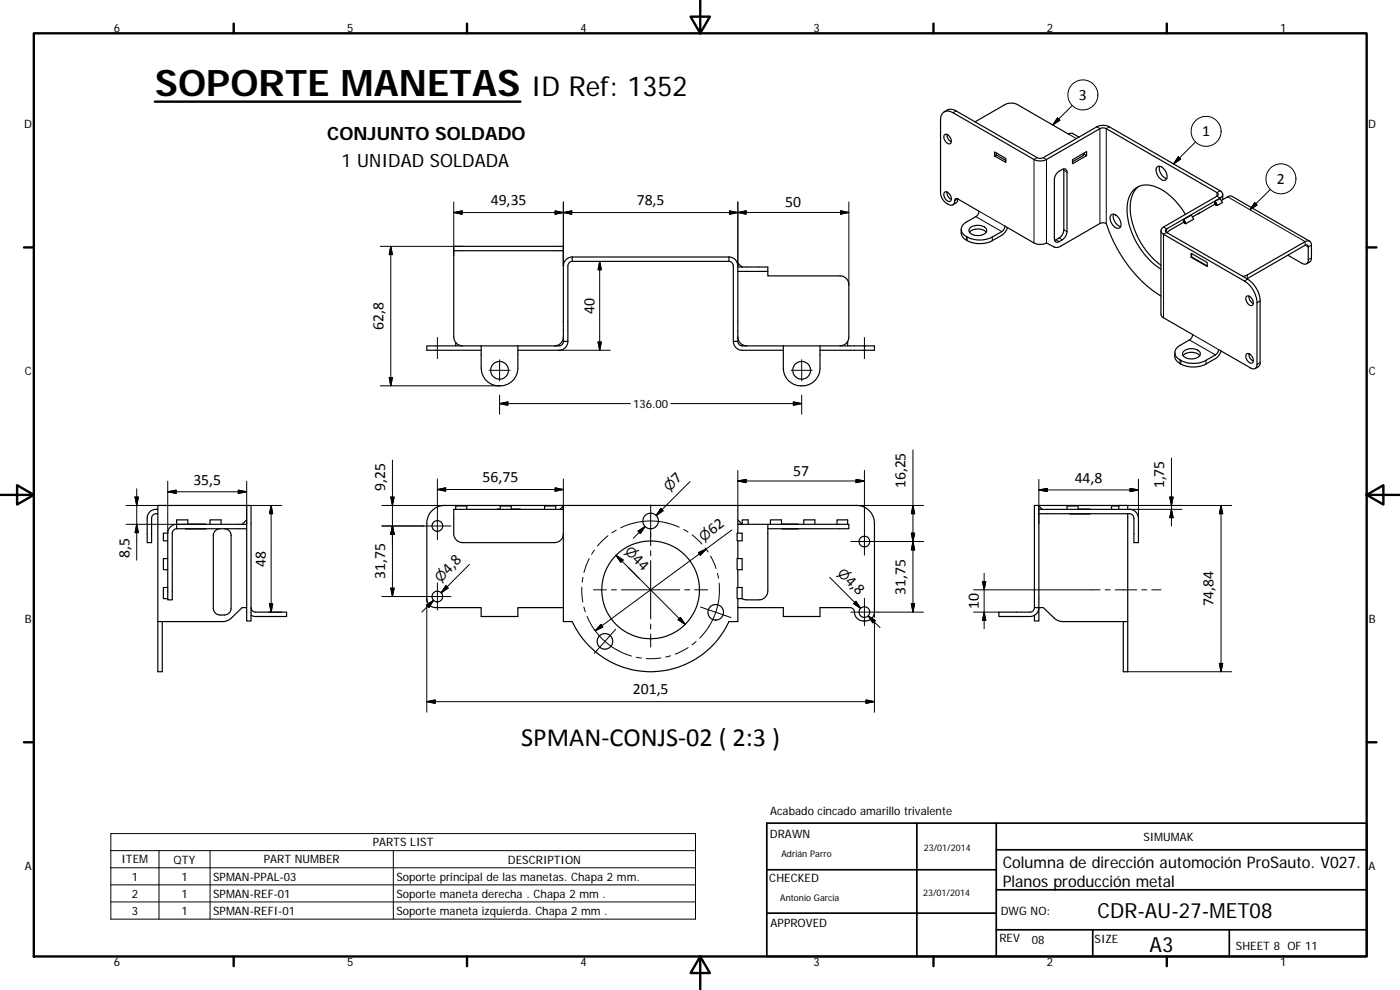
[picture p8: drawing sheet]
<svg xmlns="http://www.w3.org/2000/svg" width="420mm" height="297mm" viewBox="0 0 420 297" stroke-linecap="round" stroke-linejoin="round" font-family="sans-serif">
<g fill="none" stroke="#000" stroke-width=".36">
<path d="M283.3 33.6l1-.6a2.66 2.66 0 0 1 2.7 .3l24.2 14a2.02 2.02 0 0 0 1.9 0l16.1-9.2a4.2 4.2 0 0 1 3.7 0l33.3 19.2a1.13 1.13 0 0 1 .8 1 1.13 1.13 0 0 1-.8 1.1l-16.1 9.3a.56 .56 0 0 0-.4 .5 .56 .56 0 0 0 .4 .5l24.3 14.1a8.4 8.4 0 0 1 3.8 6.5v18.8l-.4 .8-1.1 .7M292.6 36.6l9-5.2a4.2 4.2 0 0 1 3.8 0l15.3 8.8 1.1-.2 2 1.1M283.5 40.4a1.68 1.68 0 0 1 2 1.9 .77 .77 0 0 1-.5 .9 .77 .77 0 0 1-.9-.4 1.96 1.96 0 0 1-.6-2.4zM283.5 57.7a1.81 1.81 0 0 1 1.9 2.3 .98 .98 0 0 1-1 .4 .98 .98 0 0 1-.7-.8 1.73 1.73 0 0 1-.2-1.9zM284.2 57.6a2.5 2.5 0 0 0 1.3 2.3M284.2 40.3a2.44 2.44 0 0 0 1.3 2.3M287.5 59.7l6.3 3.7a1.97 1.97 0 0 1-.9 1.6l-2.9 1.6a2.36 2.36 0 0 0-1.5 2.4 2.36 2.36 0 0 0 1.8 2.1 8.4 8.4 0 0 0 7.5 0l3-1.7 .5-.6 .3-1 8.7 5.1a4.3 4.3 0 0 0 3.8 0l2.5 1.3h1.1l12.4-7.1a2.06 2.06 0 0 1 1.9 0 40.4 40.4 0 0 0 16.4 21.7M287.5 59.7a.65 .65 0 0 0-.9 0 .65 .65 0 0 0-.1 .8 1.12 1.12 0 0 1-.7 1 1.12 1.12 0 0 1-1.2-.2 4.1 4.1 0 0 1-2.3-3.5v-21.8a2.29 2.29 0 0 1 1-2.4 2.29 2.29 0 0 1 2.7 .2l24.3 14.1a4.3 4.3 0 0 0 3.8 0l16-9.3a2.06 2.06 0 0 1 1.9 0l33.2 19.2a.57 .57 0 0 1 .4 .5 .57 .57 0 0 1-.4 .6l-16 9.2a1.16 1.16 0 0 0-.8 1.1 1.16 1.16 0 0 0 .8 1.1l24.3 14a8.3 8.3 0 0 1 3.7 6.5v18.5a1.14 1.14 0 0 1-.5 1.3 1.14 1.14 0 0 1-1.3-.2l-9.7-5.5-.3 .9-.5 .6-3 1.7a7.6 7.6 0 0 1-9-1.2 2.26 2.26 0 0 1 1.2-3.3l2.9-1.6a1.97 1.97 0 0 0 .9-1.6l-8.7-5-.8-.9v-25.3M287.5 59.7l-.3 .9-1.2 .8M299 45.9v.6M299 46.5l2.9 1.7M299 46.5l-.5 .3 3.4 1.9v-1.2l-3.4-1.9v1.2"/>
<path d="M317.4 51.8l1.4-1a.86 .86 0 0 1 1-.1 .86 .86 0 0 1 .4 1v17.8a3.1 3.1 0 0 1-1.4 2.4l-1 .6a.88 .88 0 0 1-1 .1 .88 .88 0 0 1-.4-.9v-17.9l.4-1.2zM319.2 50.7l.1 18.3a3 3 0 0 1-1.5 2.4l-1.3 .7M325.2 46v.6l-3.3 1.9M325.2 46.1l.9 .6v-1.2l-4.2 2.4v1.2l4.2-2.4M341.7 55.9a9 9 0 0 0-2.4 8.6 23.6 23.6 0 0 0 9.1 15.1M347.2 50.1a1.62 1.62 0 0 1 2.4 1 1.92 1.92 0 0 1-.1 3 2.96 2.96 0 0 1-2.3-4zM348 49.9a3.3 3.3 0 0 0 2.1 3.7M367 58.3v1.6M136.2 73.9h32.9v1.3h-32.9zM136.2 75.2v25.9a2.73 2.73 0 0 0 2.6 2.7M169.1 75.2v27.2M171.7 78.4h45.9a1.84 1.84 0 0 1 2.4 .9l.1 23.1"/>
<path d="M171.7 77.1v1.3a1.37 1.37 0 0 0-1.3 1.4v22.6M171.7 77.1h47.1M171.7 77.1a2.73 2.73 0 0 0-2.6 2.7M218.8 77.1a2.66 2.66 0 0 1 2.6 2.7v22.6M218.8 77.1v1.3M221.2 78.8l1.5 1.3M290.9 69.7a3.7 3.7 0 0 1 5.1 0M291.2 68.3a3.5 3.5 0 0 1 4.9 .6 2.13 2.13 0 0 1-2.7 1.8 2.18 2.18 0 0 1-2.6-1.7zM302.4 68.3a4.2 4.2 0 0 1-1.7 2.3l-2.9 1.6a7.6 7.6 0 0 1-8.9-1.1l-.4-.9v-1.4M333.4 64.5a2.02 2.02 0 0 1 2.7 1.6 1.46 1.46 0 0 1-.7 2.4 3.1 3.1 0 0 1-2-4zM334.2 64.3a3.3 3.3 0 0 0 2.1 3.7M355.2 65.9l.7 1.2"/>
<path d="M355.2 66.7l.7 .4M355.2 66.7l-4.4 2.5-.5 .7M355.2 65.9l2.4-1.4 .6 1.3-2.3 1.3M355.2 65.9v.8M355.8 64.3a17.1 17.1 0 0 0-11.1-8.8 5.7 5.7 0 0 0-6.3 5.5 22.2 22.2 0 0 0 8.7 18.9l1.3 .9M357.6 77.1l4.7 2.7M357.6 76.1v1M357.6 77.1l-.1 .1 4.8 2.7v-1.1l-4.8-2.8v1.2M359.5 64.2h.1M360 63.9l-2.1 1.2M364.6 60.5l1.6-.9 .7 1.2-1.6 .9M364.6 60.5v.8"/>
<path d="M364.6 61.3l-5 2.9M364.6 60.5l.7 1.2M364.6 61.3l.7 .4M366.5 60.2l2.2-1.3h1.1l23.2 13.5M386.5 76.6l4.2 2.4a1.15 1.15 0 0 0 1.4 .1 1.15 1.15 0 0 0 .5-1.2v-3.8a.57 .57 0 0 0-.2-.6 .57 .57 0 0 0-.7 .1l-17.5 10.1M392.1 79.1l1.1-.6 .3-.6 .1-4.3a1.14 1.14 0 0 0-.6-1.2 1.14 1.14 0 0 0-1.3 .1l-17.7 10.2-1 .2M221.4 80.1h1.3M222.7 80.1h7.7v1.3h-9M230.4 81.4v1.4h21.7a2.66 2.66 0 0 1 2.7 2.6v15.7a2.69 2.69 0 0 1-2.7 2.7M374.1 88.9a1.68 1.68 0 0 1 2 1.9 .77 .77 0 0 1-.5 .9 .77 .77 0 0 1-.9-.4 1.96 1.96 0 0 1-.6-2.4zM374.8 88.8a2.4 2.4 0 0 0 1.3 2.3M136.8 102.8v1"/>
<path d="M155.4 103.8v6.6a5.5 5.5 0 0 1-5.5 5.4 5.5 5.5 0 0 1-5.5-5.4v-6.6M166.8 103.8h.1M169.1 101.1a2.65 2.65 0 0 1-2.7 2.7M169.1 102.4a1.34 1.34 0 0 1-1.3 1.4h-39.7v1.3h16.3M169.1 102.4h1.3M170.4 102.4a2.66 2.66 0 0 1-2.6 2.7h-12.4M221.4 101.1a2.65 2.65 0 0 0 2.7 2.7M221.4 102.4a1.34 1.34 0 0 0 1.3 1.4M221.4 102.4h-1.3a2.66 2.66 0 0 0 2.6 2.7h12.4M222.7 103.4v.4M222.7 103.8h39.7v1.3h-16.3M246.1 103.8v6.6a5.5 5.5 0 0 1-5.5 5.4 5.5 5.5 0 0 1-5.5-5.4v-6.6"/>
<path d="M254.4 102.4v1.4M355.1 106.7a3.7 3.7 0 0 1 5 0M355.3 105.3a3.6 3.6 0 0 1 4.9 .6 2.12 2.12 0 0 1-2.7 1.8 2.21 2.21 0 0 1-2.6-1.7zM366.5 105.3a4 4 0 0 1-1.7 2.3l-2.9 1.6a7.6 7.6 0 0 1-9.1-1.4l-.2-2M374.1 106.2a1.81 1.81 0 0 1 2 2.4 .98 .98 0 0 1-1 .3 .98 .98 0 0 1-.8-.8 1.63 1.63 0 0 1-.2-1.9zM374.8 106.1a2.34 2.34 0 0 0 1.3 2.3M47.4 152.8a2.7 2.7 0 0 0-3.2 2.7v7.3h1.3v-7.3a1.47 1.47 0 0 1 1.9-1.4M50.3 160h-1.3v2.3h1.3M53 158.6a1.34 1.34 0 0 0-1.3 1.4v20h-1.4v-20M53 158.6h2.7M56.4 157.3v-1.3h-3.4v1.3a2.65 2.65 0 0 0-2.7 2.7M56.4 157.2l5.3 .1"/>
<path d="M61.7 158.6h-6M63 157.3v-1.3h3.3v1.3M66 158.6a2.04 2.04 0 0 0-2 2.1v21.8a2.04 2.04 0 0 0 2 2h1.3a2.04 2.04 0 0 0 2.1-2v-21.8a1.97 1.97 0 0 0-2.1-2.1M72.7 157.3h1.3M72.7 157.3h-19.7v1.3M74 151.7h-26.6v34.8M74 151.7h1.3v34.6h-1.3zM74 158.6h-18.3M74 156l-1.3 1.3M136.8 152.8v-1h3.3v1M150.1 152.8v-1h3.3v1M150.1 152.7l-.9 .1"/>
<path d="M153.4 152.7l2.7 .1M163.4 152.8v-1h3.4v1M169.1 151.7h-35.7a5.4 5.4 0 0 0-5.3 5.3v22.6a2.66 2.66 0 0 0 2.7 2.7h13.6v2.7h11v-2.7h13.7M221.2 160h1.5v2.3h-1.5zM221.4 151.7h35.7a5.4 5.4 0 0 1 5.3 5.3v26.7a3.1 3.1 0 0 1-3.3 2.6 3.1 3.1 0 0 1-2.8-3.2l-.5-.6-.7-.2h-9v2.7h-11v-2.7h-13.7M221.4 157.3h33.4v1.3h-24.4M221.4 156l1.3 1.3v-1.3h1.8v1.3M221.4 151.7v8.3M221.4 151.7h-52.3v1.1v-1l-1 1M230.4 157.3v20a2.7 2.7 0 0 1-2.6 2.7h-4.1l-1-.4M231.2 157.3v-1.3h3.3v1.3M234.7 158.6h4.8"/>
<path d="M234.7 157.3h4.8M241.2 157.3v-1.3h3.3v1.3M251.2 157.3v-1.3h3.2v1.3M310.4 151.7h1.4v30.6h-1.4zM311.8 151.7h26.6v1.1M311.8 152.8h1M311.8 151.8l1 1M312.8 152.8h26.2a2.69 2.69 0 0 1 2.7 2.7v7.3h-1.4v-7.3a1.37 1.37 0 0 0-1.3-1.4h-27.2M320.2 152.8v-1h3.4v1M321.1 154.1h6M323.6 152.7l3.5 .1M333.6 152.8v-1h2.2v1"/>
<path d="M338.4 154.1v32.4M50.3 176.3h-1.3v3.3h1.3M50.3 167.6h-1.3v3.3h1.3M169.1 160.1a2.65 2.65 0 0 1-2.7 2.7h-27.6a2.65 2.65 0 0 1-2.6-2.7v-7.3h32.9v33.7h2.6a25.9 25.9 0 0 0 23.6 15.1 25.9 25.9 0 0 0 23.5-15.1h2.6v-6.9M221.2 176.3h1.5v3.3h-1.5zM221.2 167.6h1.5v3.3h-1.5zM221.4 162.3v5.3M221.4 170.9v5.4M47.4 186.5v15h1.3v-15M74 182.3h-1.3l-3.5 3.4-1.6 .7-20.2 .1M75.3 182.3a1.37 1.37 0 0 0 1.4 1.4h9.3v1.3h-9.3l-1.4-.4M311.8 182.3h1.3l3.5 3.4 1.6 .7 20.2 .1"/>
<path d="M311.8 182.3a2.66 2.66 0 0 1-2.7 2.7h-9.3v-1.3h9.3a1.34 1.34 0 0 0 1.3-1.4M311.8 182.3v4h-1.4v-1.7M337.1 186.5v15h1.3v-15"/>
<circle cx="149.9" cy="111.1" r="2.67"/>
<circle cx="240.6" cy="111.1" r="2.67"/>
<circle cx="131.3" cy="157.8" r="1.61"/>
<circle cx="195.3" cy="156.3" r="2.33"/>
<circle cx="131.3" cy="179" r="1.61"/>
<circle cx="195.3" cy="177" r="14.7"/>
<circle cx="259.4" cy="162.5" r="1.6"/>
<circle cx="181.5" cy="192.5" r="2.33"/>
<circle cx="214.8" cy="183.7" r="2.33"/>
<circle cx="259.4" cy="183.6" r="1.6"/>
</g>
<g fill="none" stroke="#000" stroke-width=".3">
<path d="M287 33.3l-1 .5M317.4 35.4l.7 .7-2.2 1.4zM321.8 31.6l-5.9 5.9M329.2 38.1l.9 .5v28.5M332.9 38.1l-.9 .5v28.5M287.5 59.7l-1 .5M311.2 47.3l-.9 .6v25M313.1 47.3l1 .6v25M319.3 51.1l.9 .6M320.7 40.2l2.3 1.4M353.6 47l.7 .8-2.1 1.4zM358.8 42.6l-6.6 6.6"/>
<path d="M366.2 57.3l-1 .5v1.1l1 .7M368.4 59.1l23.3 13.4v1.1l.9 .5 1-.5M381.3 56.8l-6.2 6.1M114.1 73.9h24.7M117.3 73.9v41.9M117.3 73.9l.5 2.5h-1zM136.2 63.8l2.5-.5v1zM136.2 60.6v16M166.6 63.3l2.5 .5-2.5 .5zM169.1 60.6v19.2M169.1 63.8l2.5-.5v1zM180 78.4v26.7"/>
<path d="M180 78.4l.5 2.5h-1zM218.9 63.3l2.5 .5-2.5 .5zM221.4 60.6v19.2M221.4 63.8l2.5-.6v1.1zM252.3 63.2l2.5 .6-2.5 .5zM254.8 60.6v24.8M254.8 63.8h-118.6M290 71v1.1M290.3 71.1v1.1M292.9 65l7.8 4.5M293.8 63.4l7.8 4.4M297.8 71.1v1.1"/>
<path d="M316.9 71.9l.9 .6M317.8 71.4l1 .5M319.3 69l.9 .5M349.2 68.1l.9 .6v1l-.9 .6v25.1M355.2 65.9l.7 1.2-.7-.4zM364.6 60.5l.7 1.2-.7-.4zM376.6 60.8l.7 .7-2.2 1.4zM393.6 77.4l-1 .5M374.3 82.5v1.1M374.4 83.8l-.9 .5M378.2 90.3l-1 .5M114.1 115.8h35.7"/>
<path d="M116.8 113.3h1l-.5 2.5zM131.3 101.3v6.3M146.8 111.1h6.3M149.9 107.9v6.4M149.9 118.5v5.8M150 115.8h.1M167.8 105.1h15.3M179.5 102.6h1l-.5 2.5zM237.4 111.1h6.4M240.6 107.9v6.4M240.6 118.5v5.8M259.4 101.3v6.3"/>
<path d="M354.1 108v1.1M354.4 108.1v1.1M357 102l7.8 4.5M357.9 100.4l7.8 4.5M361.9 108.1v1.1M378.2 108.8l-1 .5M117.8 138v41M149.9 121.1l2.5-.5v1zM149.9 121.1h39.3M201.4 121.1h39.2M238.1 120.6l2.5 .5-2.5 .5zM274 135v48.7"/>
<path d="M351.6 137.4v20.4M37.9 151.7h12.1M37.9 157.3h17.8M40.5 149.1h1l-.5 2.6zM41 146.7v21.4M41 157.3l.5 2.5h-1zM50.3 147.6h23.7M50.3 147.6l2.6-.5v1zM50.3 144.4v15.6M71.5 147.1l2.5 .5-2.5 .5zM74 144.4v12.6M75.3 151.7h9.2"/>
<path d="M81.4 151.7v32M81.4 151.7l.4 2.4h-.9zM114.6 151.7h18.8M117.3 149.1h1l-.5 2.6zM117.8 157.8l.5 2.5h-1zM131.3 143.7v18.2M131.3 146.9l2.4-.5v1zM131.3 146.9h37.8M135.3 157.8h-20.7M166.6 146.4l2.5 .5-2.5 .5zM169.1 143.7v8M184.9 159.1l-1.2 .8"/>
<path d="M191.5 159.4l2.1-1.5-1.4 2.2zM193.6 157.9l-3.5 3.6M195.3 151.5v12.2M198.3 152.5l.7 .7-2.1 1.5zM203.8 158.2a20.5 20.5 0 0 0-17.5 .2M205.2 158.9l1.3 .7M207.1 144.5l-10.2 10.2 1.8-1.8M219.6 159l-41 30.3M221.4 141.1v10.6M221.4 144.3l2.5-.5v1zM221.4 144.3h38M256.9 143.8l2.5 .5-2.5 .5z"/>
<path d="M257.1 151.7h20.1M259.4 141.1v25.5M273.5 160h1l-.5 2.5zM274 151.7l.5 2.4h-1zM311.8 143.8v13.2M311.8 147l2.5-.5v1zM311.8 147h29.9M335.8 151.7h33.8M339 152.8h15.7M339.1 146.5l2.6 .5-2.6 .5zM341.7 143.8v11.7M351.1 149.1h1l-.5 2.6z"/>
<path d="M351.6 152.8l.5 2.5h-1zM366.4 151.7l.6 2.4h-1.1zM366.4 151.7v49.8M117.3 176.5h1l-.5 2.5zM128.1 179.6v1.1M131.3 174.9v8.2M133.8 175.7l.7 .7-2.1 1.4zM135.3 179h-20.7M140.9 169.4l-8.5 8.4 1.7-1.7M174.6 176.2l.3 4.4M175 173.2l-.3 1.5M176.8 167.6l-1.6 4.2"/>
<path d="M178.1 177h3.9M178.4 165l-.8 1.3M182.5 160.7l-3.2 3.2M183.5 177h1.5M184.9 166.6l20.7 20.7M184.9 166.6l2.1 1.4-.7 .7zM186.5 177h17.5M188.5 170.2l3.4 3.5M195.3 165.2v1.6M195.3 168.2v17.5M205.5 177h1.5M207.7 160.5l3 2.7"/>
<path d="M208.5 177h3.9M209.6 165.8l2.3-1.1-1.7 1.9zM211.6 164.4l.9 1.2M213.3 166.9l1.6 3.7M215.3 172l.3 1.5M215.8 175a20.8 20.8 0 0 1-1 8.7M249 173.2l9.3 9.3-1.8-1.8M255.3 162.5h21.9M259.4 179.5v8.2M274 162.5l.5 2.5h-1zM294.9 174.5h1l-.6 2.5zM295.3 172v16.6"/>
<path d="M330.2 177h-38M331.7 177h1.5M334.7 177h6.5M342.6 177h1.6M345.7 177h2.8M80.7 183.7h3.8M80.9 181.1h.9l-.4 2.6zM128 181.5l2.1-1.4-1.4 2.1zM128.1 181.5v32.2M130.1 180.1l-3.5 3.6M175.2 182.1l.5 1.5M176.2 185a20.2 20.2 0 0 0 5.4 7.4"/>
<path d="M180.3 187.3l.6 .9-2.3 1.1zM181.6 192.4l-3.3 3.6M181.6 192.4a20.2 20.2 0 0 0 7.9 4.4M184.8 188.8l-3.2 3.6M191 197.2l1.5 .2M195.3 187.2v1.5M195.3 190.2v3.9M198.3 197.4l-4.4 .2M201.2 196.8l-1.4 .3M204.2 185.2l1.4 2.1-2.1-1.4zM206.5 194.3l-3.8 2M208.9 192.5l-1.2 .9"/>
<path d="M210.2 182.1l4.6 1.6M214.8 183.7l4.6 1.6M214.8 183.7a20.7 20.7 0 0 1-4.8 7.8M255.3 183.7h21.9M256.2 181.1l.7-.7 1.4 2.1zM260.6 184.8l2.1 1.4-.7 .7zM260.6 184.8l3.5 3.5M262.4 183.8v1.4M262.4 186.3v27.4M273.5 181.1h1l-.5 2.6zM292.2 183.7h7.6M295.3 183.7l.6 2.4h-1z"/>
<path d="M365.9 199.1h1.1l-.6 2.4zM128.1 210.5l2.5-.5v1zM128.1 210.5h134.3M259.9 210l2.5 .5-2.5 .5zM338.4 201.5h31.2M33.3 250.1h175.4v25.7h-175.4zM33.3 255.2h175.4M47.7 255.2v20.6M63 255.2v20.6M118 255.2v20.6M33.3 260.4h175.4M33.3 265.5h175.4"/>
<path d="M33.3 270.6h175.4"/>
<circle cx="325" cy="28.5" r="4.5"/>
<circle cx="362" cy="39.4" r="4.5"/>
<circle cx="384.4" cy="53.7" r="4.5"/>
</g>
<g fill="#000" stroke="#000" stroke-width=".3">
<path d="M317.4 35.4l.7 .7-2.2 1.4zM353.6 47l.7 .8-2.1 1.4zM117.3 73.9l.5 2.5h-1zM136.2 63.8l2.5-.5v1zM166.6 63.3l2.5 .5-2.5 .5zM169.1 63.8l2.5-.5v1zM218.9 63.3l2.5 .5-2.5 .5zM221.4 63.8l2.5-.6v1.1zM252.3 63.2l2.5 .6-2.5 .5zM355.2 65.9l.7 1.2-.7-.4zM364.6 60.5l.7 1.2-.7-.4zM376.6 60.8l.7 .7-2.2 1.4z"/>
<path d="M180 78.4l.5 2.5h-1zM116.8 113.3h1l-.5 2.5zM179.5 102.6h1l-.5 2.5zM149.9 121.1l2.5-.5v1zM238.1 120.6l2.5 .5-2.5 .5zM40.5 149.1h1l-.5 2.6zM41 157.3l.5 2.5h-1zM50.3 147.6l2.6-.5v1zM71.5 147.1l2.5 .5-2.5 .5zM81.4 151.7l.4 2.4h-.9zM117.3 149.1h1l-.5 2.6zM131.3 146.9l2.4-.5v1z"/>
<path d="M166.6 146.4l2.5 .5-2.5 .5zM198.3 152.5l.7 .7-2.1 1.5zM221.4 144.3l2.5-.5v1zM256.9 143.8l2.5 .5-2.5 .5zM273.5 160h1l-.5 2.5zM274 151.7l.5 2.4h-1zM311.8 147l2.5-.5v1zM339.1 146.5l2.6 .5-2.6 .5zM351.1 149.1h1l-.5 2.6zM351.6 152.8l.5 2.5h-1zM366.4 151.7l.6 2.4h-1.1zM117.3 176.5h1l-.5 2.5z"/>
<path d="M117.8 157.8l.5 2.5h-1zM133.8 175.7l.7 .7-2.1 1.4zM184.9 166.6l2.1 1.4-.7 .7zM191.5 159.4l2.1-1.5-1.4 2.2zM209.6 165.8l2.3-1.1-1.7 1.9zM274 162.5l.5 2.5h-1zM294.9 174.5h1l-.6 2.5zM80.9 181.1h.9l-.4 2.6zM128 181.5l2.1-1.4-1.4 2.1zM180.3 187.3l.6 .9-2.3 1.1zM204.2 185.2l1.4 2.1-2.1-1.4zM256.2 181.1l.7-.7 1.4 2.1z"/>
<path d="M260.6 184.8l2.1 1.4-.7 .7zM273.5 181.1h1l-.5 2.6zM295.3 183.7l.6 2.4h-1zM365.9 199.1h1.1l-.6 2.4zM128.1 210.5l2.5-.5v1zM259.9 210l2.5 .5-2.5 .5z"/>
</g>
<g fill="none" stroke="#000" stroke-width=".71">
<path d="M10.1 10h400.1v277h-400.1zM70.1 7.1v2.9M140.2 7.1v2.9M207.3 5h5.8l-2.9 5zM210.2 0v10M280.2 7.1v2.9M350.2 7.1v2.9M46.5 30.5h109.7M7.2 74.2h2.9M410.2 74.2h2.9M.2 148.5h9.9M5.1 145.6l5 2.9-5 2.9z"/>
<path d="M410.2 148.5l5-2.9v5.8zM410.2 148.5h9.9M7.2 222.7h2.9M410.2 222.7h2.9M70.1 287v2.9M140.2 287v2.9M210.2 287l2.9 5h-5.8zM210.2 287v10M280.2 287v2.9M350.2 287v2.9"/>
</g>
<path d="M230.1 247h180.1v40h-180.1zM275.2 247v40M299 255h111.2M299 247v40M230.1 274h68.9M230.1 261h68.9M299 279h111.2M299 267h111.2M327.9 279v8M368.9 279v8" fill="none" stroke="#000" stroke-width=".51"/>
<text font-size="11" x="46.5" y="28.7">SOPORTE MANETAS</text>
<text font-size="8.2" x="159.4" y="28.7">ID Ref: 1352</text>
<text font-size="7.9" x="156.4" y="223.8">SPMAN‐CONJS‐02 ( 2:3 )</text>
<g font-size="6.3">
<text x="329.4" y="275.4">CDR-AU-27-MET08</text>
<text x="345" y="285.6">A3</text>
</g>
<g font-size="5.5">
<text x="98.2" y="41.9">CONJUNTO SOLDADO</text>
<text x="102.5" y="50">1 UNIDAD SOLDADA</text>
</g>
<g font-size="4.8">
<text x="300.9" y="260.4">Columna de dirección automoción ProSauto. V027.</text>
<text x="300.9" y="266.2">Planos producción metal</text>
</g>
<g font-size="4.7">
<text x="323.8" y="30">3</text>
<text x="360.8" y="40.9">1</text>
<text x="383.2" y="55.2">2</text>
<text x="147.3" y="61.6">49,35</text>
<text x="191.1" y="61.6">78,5</text>
<text x="235.7" y="62.2">50</text>
<text x="178.4" y="94.2" transform="rotate(-90 178.4 94.2)">40</text>
<text x="115.1" y="99" transform="rotate(-90 115.1 99)">62,8</text>
<text x="238" y="142.8">57</text>
<text x="58" y="145.4">35,5</text>
<text x="115.6" y="147.2" transform="rotate(-90 115.6 147.2)">9,25</text>
<text x="144.8" y="144.7">56,75</text>
<text x="203.3" y="145.1" transform="rotate(-45 203.3 145.1)">7</text>
<text x="271.8" y="146.5" transform="rotate(-90 271.8 146.5)">16,25</text>
<text x="322.5" y="144.8">44,8</text>
<text x="349.3" y="146.6" transform="rotate(-90 349.3 146.6)">1,75</text>
<text x="213.8" y="160.5" transform="rotate(-36 213.8 160.5)">62</text>
<text x="38.9" y="167.3" transform="rotate(-90 38.9 167.3)">8,5</text>
<text x="79.8" y="170" transform="rotate(-90 79.8 170)">48</text>
<text x="115.6" y="173.8" transform="rotate(-90 115.6 173.8)">31,75</text>
<text x="134.5" y="172.5" transform="rotate(-45 134.5 172.5)">4,8</text>
<text x="189.6" y="168.1" transform="rotate(45 189.6 168.1)">44</text>
<text x="253.5" y="174.5" transform="rotate(45 253.5 174.5)">4,8</text>
<text x="271.8" y="178.4" transform="rotate(-90 271.8 178.4)">31,75</text>
<text x="293.8" y="182.7" transform="rotate(-90 293.8 182.7)">10</text>
<text x="364.2" y="181.9" transform="rotate(-90 364.2 181.9)">74,84</text>
<text x="189.9" y="208.3">201,5</text>
</g>
<g font-size="3.9">
<text x="200.9" y="147.5" transform="rotate(-45 200.9 147.5)">⌀</text>
<text x="187.3" y="165.8" transform="rotate(45 187.3 165.8)">⌀</text>
<text x="211.1" y="162.5" transform="rotate(-36 211.1 162.5)">⌀</text>
<text x="251.2" y="172.1" transform="rotate(45 251.2 172.1)">⌀</text>
<text x="132.2" y="174.9" transform="rotate(-45 132.2 174.9)">⌀</text>
</g>
<g font-size="3.5">
<text x="34.2" y="9.6">6</text>
<text x="104.2" y="9.6">5</text>
<text x="174.2" y="9.6">4</text>
<text x="244.2" y="9.6">3</text>
<text x="314.2" y="9.6">2</text>
<text x="384.2" y="9.6">1</text>
<text x="7.3" y="38.4">D</text>
<text x="410.6" y="38.4">D</text>
<text x="7.4" y="112.6">C</text>
<text x="410.8" y="112.6">C</text>
<text x="190" y="122.4">136.00</text>
<text x="7.4" y="186.9">B</text>
<text x="410.8" y="186.9">B</text>
<text x="231.1" y="244.4">Acabado cincado amarillo trivalente</text>
<text x="231.1" y="251.4">DRAWN</text>
<text x="111.9" y="254">PARTS LIST</text>
<text x="343.2" y="252.3">SIMUMAK</text>
<text x="7.4" y="261.1">A</text>
<text x="36.5" y="259.1">ITEM</text>
<text x="52.1" y="259.1">QTY</text>
<text x="79.2" y="259.1">PART NUMBER</text>
<text x="152.4" y="259.1">DESCRIPTION</text>
<text x="410.8" y="261.1">A</text>
<text x="39.5" y="264.2">1</text>
<text x="39.5" y="269.3">2</text>
<text x="54.5" y="264.2">1</text>
<text x="54.5" y="269.3">1</text>
<text x="63.9" y="264.2">SPMAN-PPAL-03</text>
<text x="63.9" y="269.3">SPMAN-REF-01</text>
<text x="119" y="264.2">Soporte principal de las manetas. Chapa 2 mm.</text>
<text x="119" y="269.4">Soporte maneta derecha . Chapa 2 mm .</text>
<text x="230.9" y="264.6">CHECKED</text>
<text x="39.5" y="274.5">3</text>
<text x="54.5" y="274.5">1</text>
<text x="63.9" y="274.5">SPMAN-REFI-01</text>
<text x="119" y="274.5">Soporte maneta izquierda. Chapa 2 mm .</text>
<text x="300.3" y="274.5">DWG NO:</text>
<text x="231.3" y="278.2">APPROVED</text>
<text x="299.9" y="282.6">REV</text>
<text x="309.7" y="283.3">08</text>
<text x="328.5" y="283">SIZE</text>
<text x="370.9" y="285.1">SHEET 8 OF 11</text>
<text x="34.2" y="289.9">6</text>
<text x="104.2" y="289.9">5</text>
<text x="174.2" y="289.9">4</text>
<text x="244.2" y="289.9">3</text>
<text x="314.2" y="289.9">2</text>
<text x="384.2" y="289.9">1</text>
</g>
<g font-size="2.7">
<text x="234.5" y="257.1">Adrián Parro</text>
<text x="277.3" y="255.2">23/01/2014</text>
<text x="277" y="268.7">23/01/2014</text>
<text x="234.2" y="270.2">Antonio Garcia</text>
</g>
</svg>
